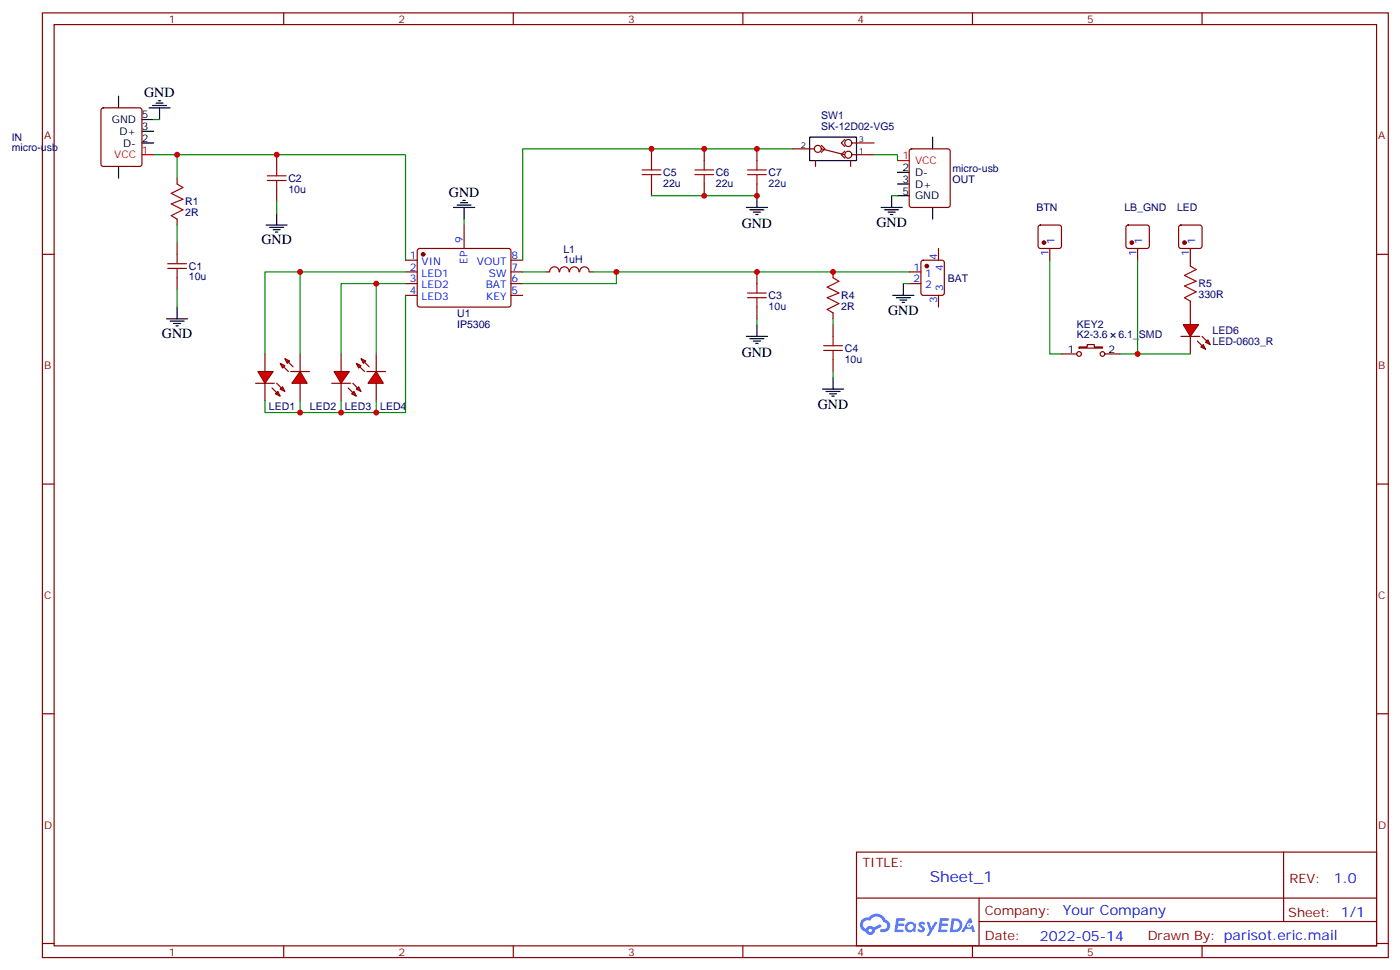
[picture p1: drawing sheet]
<svg xmlns="http://www.w3.org/2000/svg" width="422mm" height="292mm" viewBox="0 0 422 292" stroke-linecap="round" stroke-linejoin="round" font-family="sans-serif">
<g fill="none" stroke="#870000" stroke-width=".35">
<path d="M12.8 3.9h405.3v284.3h-405.3zM16.3 7.4h398.3v277.3h-398.3zM85.4 3.9v3.5M154.6 3.9v3.5M223.7 3.9v3.5M292.9 3.9v3.5M362 3.9v3.5M12.8 76.6h3.5M414.6 76.6h3.5M12.8 145.7h3.5M414.6 145.7h3.5M12.8 214.8h3.5"/>
<path d="M414.6 214.8h3.5M258 256.5h156.6v28.2h-156.6zM386.6 256.5v20.9M258 270.3h156.5M294.9 277.4h119.6M294.9 270.3v14.1M12.8 284h3.5M85.4 284.7v3.5M154.6 284.7v3.5M223.7 284.7v3.5M292.9 284.7v3.5M362 284.7v3.5"/>
<path d="M414.6 284h3.5"/>
</g>
<g fill="#5487ff">
<path d="M276.9 277.6a1.22 1.22 0 0 1 1.8 .3l-.4 .6a.47 .47 0 0 0-.4-.4 .47 .47 0 0 0-.5 .2l.2 .2a1.14 1.14 0 0 1 .8 1.8 1.14 1.14 0 0 1-2-.1l-.2-.1 .5-.6 .7 .4a.29 .29 0 0 0 .4-.2 .29 .29 0 0 0-.3-.3 1.04 1.04 0 0 1-.6-1.8z"/>
<path d="M269.9 276.4h2.4l.3 .2-.1 .5h-1.8l-.2 .9h1.6l.3 .4-.4 .3h-1.6l-.1 1.1 1.7 .1 .2 .3-.2 .3-2.6 .1z"/>
<path d="M283.1 276.4h2.3l.4 .2-.2 .5h-1.8l-.1 .9h1.5l.3 .4-.3 .3h-1.6l-.2 1.1 1.7 .1 .2 .3-.2 .3h-2.6z"/>
<path d="M291.9 276.4h.6l.4 1.3-.6 .3a.69 .69 0 0 0-1.1 .2 .69 .69 0 0 0 .5 1 .69 .69 0 0 0 .9-.6l.4-.3 .6 2.2h-.8l-.2-.8h-1.7l-.5 .8h-.9z"/>
<path d="M279.1 277.5h.7l.7 1.8 1.1-1.8h.8l-2.5 4.2h-.8l.9-1.6z"/>
<path d="M286.6 276.4l-.6 4.2h1.4a2.11 2.11 0 0 0 2.4-2.2 2.11 2.11 0 0 0-2.5-2zM287.3 277.1a1.43 1.43 0 0 1 1.7 1.6 1.43 1.43 0 0 1-2 1.1z"/>
<path d="M272.9 278a1.54 1.54 0 0 0 0 2.2 1.54 1.54 0 0 0 2.1 .1l.6 .3 .3-2.3-.1-.3h-.5a1.49 1.49 0 0 0-2.4 0zM273.2 279a.95 .95 0 0 1 1.9 0 .95 .95 0 0 1-1.9 0z"/>
<path d="M259.7 276.8a2.18 2.18 0 0 0 1 3.7 1.44 1.44 0 0 0 1.7 .9 1.44 1.44 0 0 0 1.1-1.5l2-1-.4-.7-1.9 1a1.47 1.47 0 0 0-2.5 .4 1.39 1.39 0 0 1-.6-1.9 1.39 1.39 0 0 1 2-.5 2.12 2.12 0 0 1 2.1-1.3 2.12 2.12 0 0 1 1.9 1.7 1.14 1.14 0 0 1 1.1 1.4 1.14 1.14 0 0 1-1.6 .7 .43 .43 0 0 0-.6 .4 .43 .43 0 0 0 .4 .5 1.98 1.98 0 0 0 2.6-1.3 1.98 1.98 0 0 0-1.3-2.5 3.1 3.1 0 0 0-5.2-.7l-.9 .1zM261.5 280.1a.55 .55 0 0 1 1.1 0 .55 .55 0 0 1-1.1 0z"/>
<circle cx="291.9" cy="278.5" r=".26"/>
</g>
<path d="M53.3 55.4l1.8 1-3.5 1.8 3.5 1.8-3.5 1.4 3.5 1.7-3.5 1.8 1.7 1.1M80.5 54.3h5.6M80.5 52.9h5.6M83.3 50.1v2.8M83.3 54.3v2.8M50.5 79.4h5.7M53.3 76.6v2.8M50.5 80.8h5.7M53.3 80.8v2.8" fill="none" stroke="#a10000" stroke-width=".35"/>
<path d="M53.3 53.6v1.8M83.3 46.6v3.5M83.3 57.1v3.6M53.3 66v1.7M53.3 73v3.6M53.3 83.6v3.5" fill="none" stroke="#870000" stroke-width=".35"/>
<path d="M80.2 67.7h6.3M81.2 68.4h4.2M82.3 69.1h2.1M83 69.8h.7M83.3 64.2v3.5M50.2 96h6.3M51.2 96.7h4.3M52.3 97.4h2.1M53 98.1h.7M53.3 92.4v3.6" fill="none" stroke="#000" stroke-width=".35"/>
<path d="M46.3 46.6h7v7M53.3 46.6h68.8v31.7M53.3 67.7v5.3M83.3 60.7v3.5M53.3 87.1v5.3" fill="none" stroke="#008700" stroke-width=".35"/>
<g fill="#f00" stroke="#870000" stroke-width=".35">
<path d="M77.7 111.8h4.6l-2.5 3.6z"/>
<path d="M77 115.4h5.6z"/>
</g>
<g fill="#870000" stroke="#870000" stroke-width=".35">
<path d="M83.3 115.4l1.4 1.4z"/>
<path d="M81.9 116.8l1.4 1.4z"/>
</g>
<g fill="#f00" stroke="#870000" stroke-width=".35">
<path d="M84.4 117.1l.7-.7 .7 1.4z"/>
<path d="M83 118.5l.7-.7 .7 1.4z"/>
</g>
<path d="M79.8 106.5v5.3M79.8 115.4v5.2" fill="none" stroke="#870000" stroke-width=".35"/>
<g fill="#f00" stroke="#870000" stroke-width=".35">
<path d="M90.4 111.8l2.1 3.6h-4.6z"/>
<path d="M87.6 111.8h5.6z"/>
</g>
<g fill="#870000" stroke="#870000" stroke-width=".35">
<path d="M85.4 110.4l1.5 1.4z"/>
<path d="M86.9 109l1.4 1.4z"/>
</g>
<g fill="#f00" stroke="#870000" stroke-width=".35">
<path d="M84.4 109.4l1.4 .7-.7 .7z"/>
<path d="M85.8 107.9l1.4 .8-.7 .7z"/>
</g>
<path d="M90.4 106.5v5.3M90.4 115.4v5.2" fill="none" stroke="#870000" stroke-width=".35"/>
<g fill="#f00" stroke="#870000" stroke-width=".35">
<path d="M100.6 111.8h4.6l-2.5 3.6z"/>
<path d="M99.9 115.4h5.7z"/>
</g>
<g fill="#870000" stroke="#870000" stroke-width=".35">
<path d="M106.3 115.4l1.4 1.4z"/>
<path d="M104.8 116.8l1.5 1.4z"/>
</g>
<g fill="#f00" stroke="#870000" stroke-width=".35">
<path d="M107.3 117.1l.7-.7 .7 1.4z"/>
<path d="M105.9 118.5l.7-.7 .7 1.4z"/>
</g>
<path d="M102.7 106.5v5.3M102.7 115.4v5.2" fill="none" stroke="#870000" stroke-width=".35"/>
<g fill="#f00" stroke="#870000" stroke-width=".35">
<path d="M113.3 111.8l2.1 3.6h-4.6z"/>
<path d="M110.5 111.8h5.6z"/>
</g>
<g fill="#870000" stroke="#870000" stroke-width=".35">
<path d="M108.4 110.4l1.4 1.4z"/>
<path d="M109.8 109l1.4 1.4z"/>
</g>
<g fill="#f00" stroke="#870000" stroke-width=".35">
<path d="M107.3 109.4l1.4 .7-.7 .7z"/>
<path d="M108.7 107.9l1.4 .8-.7 .7z"/>
</g>
<g fill="none" stroke="#870000" stroke-width=".35">
<path d="M30.6 32.7l.5-.2h11l.5 .2 .2 .5v16.2l-.3 .5-.4 .2h-11l-.5-.2-.2-.5v-16.2zM196.2 44.8v3.5M196.2 55.4v3.5M212.1 44.8v3.5M212.1 55.4v3.5M228 44.8v3.5M228 55.4v3.5M274.1 45l.4-.2h11l.5 .2 .2 .5v16.2l-.3 .5-.4 .2h-11l-.5-.2-.2-.5v-16.2zM122.1 78.3h3.6M125.9 75l.5-.2h27.1l.4 .7-.1 16.5-.6 .4h-27.1l-.4-.7v-16.2zM139.8 67.7v7.1M153.9 78.3h3.5"/>
<path d="M122.1 81.8h3.6M122.1 85.4h3.6M122.1 88.9h3.6M153.9 81.8h3.5M153.9 85.4h3.5M153.9 88.9h3.5M164.5 81.8h1M165.6 81.8a1.41 1.41 0 0 1 1.4-1.5 1.41 1.41 0 0 1 1.4 1.5M168.6 81.8a1.41 1.41 0 0 1 1.4-1.5 1.41 1.41 0 0 1 1.4 1.5M171.5 81.8a1.41 1.41 0 0 1 1.4-1.5 1.41 1.41 0 0 1 1.5 1.5M174.6 81.8a1.41 1.41 0 0 1 1.4-1.5 1.41 1.41 0 0 1 1.4 1.5M177.5 81.8h1.1"/>
<path d="M228 81.8v3.6M228 92.4v3.6M250.9 81.8v1.8M250.9 94.2v1.8M250.9 97.7v3.5M113.3 106.5v5.3M113.3 115.4v5.2M250.9 108.3v3.5"/>
</g>
<circle cx="127.4" cy="76.6" r=".53" fill="#870000" stroke="#870000" stroke-width=".35"/>
<g fill="none" stroke="#008700" stroke-width=".35">
<path d="M196.2 58.9h31.8M238.5 44.8h-81.1v33.5M90.4 81.8v24.7M113.3 85.4v21.1M122.1 81.8h-42.3v24.7M122.1 85.4h-19.4v21.1M122.1 88.9v35.3h-42.3v-3.6M157.4 81.8h7.1M178.6 81.8h95.2M185.6 81.8v3.6h-28.2M228 96v1.7M250.9 96v1.7"/>
<path d="M250.9 111.8v1.8"/>
</g>
<g fill="none" stroke="#000" stroke-width=".35">
<path d="M35.7 28.9v3.6M42.8 36h3.5M42.8 39.5h3.5M44.9 32.5h6.3M45.9 31.8h4.3M47 31h2.1M47.7 30.3h.7M48 32.5v3.5M35.7 50.1v3.5M42.8 43h3.5M228 58.9v3.5M268.5 58.9v3.5"/>
<path d="M270.3 58.9h3.5M270.3 55.4h3.5M270.3 51.9h3.5M280.9 41.3v3.5M136.6 62.4h6.3M137.7 61.7h4.2M138.7 61h2.1M139.4 60.3h.7M139.8 62.4v3.6M224.8 62.4h6.3M225.8 63.1h4.3M226.9 63.9h2.1"/>
<path d="M227.6 64.6h.7M265.4 62.4h6.3M266.4 63.1h4.3M267.5 63.9h2.1M268.2 64.6h.7M280.9 62.4v3.6M228 97.7v3.5M268.9 88.9h6.3M269.9 89.6h4.3M271 90.3h2.1M271.7 91h.7M272.1 85.4v3.5"/>
<path d="M224.8 101.2h6.3M225.8 102h4.3M226.9 102.7h2.1M227.6 103.4h.7M247.7 117.1h6.4M248.8 117.8h4.2M249.8 118.5h2.2M250.5 119.2h.7M250.9 113.6v3.5"/>
</g>
<g fill="none" stroke="#a10000" stroke-width=".35">
<path d="M193.4 52.6h5.6M193.4 51.2h5.6M196.2 48.3v2.9M196.2 52.6v2.8M209.3 52.6h5.6M209.3 51.2h5.6M212.1 48.3v2.9M212.1 52.6v2.8M225.1 52.6h5.7M225.1 51.2h5.7M228 48.3v2.9M228 52.6v2.8"/>
<path d="M225.1 89.6h5.7M225.1 88.2h5.7M228 85.4v2.8M228 89.6v2.8M250.9 83.6l1.8 1.1-3.6 1.7 3.6 1.8-3.6 1.4 3.6 1.8-3.6 1.7 1.8 1.1M248.1 104.1h5.6M248.1 105.5h5.6M250.9 101.2v2.9M250.9 105.5v2.8"/>
</g>
<path d="M42.8 46.6h3.5M270.3 48.3h3.5" fill="none" stroke="#f00" stroke-width=".35"/>
<g fill="#f00" stroke="#870000" stroke-width=".35">
<path d="M356.4 97.7h4.6l-2.5 3.5z"/>
<path d="M355.7 101.2h5.6z"/>
</g>
<g fill="#870000" stroke="#870000" stroke-width=".35">
<path d="M362 101.2l1.4 1.5z"/>
<path d="M360.6 102.7l1.4 1.4z"/>
</g>
<g fill="#f00" stroke="#870000" stroke-width=".35">
<path d="M363.1 103l.7-.7 .7 1.4z"/>
<path d="M361.7 104.4l.7-.7 .7 1.4z"/>
</g>
<g fill="none" stroke="#870000" stroke-width=".35">
<path d="M238.5 44.8h6.8M245.6 48.3v1.8M247.4 43.7l1 1.1-1 1.1M247.4 44.8l7 1.8M254.4 42l-1 1 1 1.1M254.4 45.5l-1 1.1 1 1M256.2 48.3v1.8M256.5 43h6.7M256.5 46.6h6.7M277.6 78.5l.5-.2h5.6l.7 .4v9.5l-.5 .6-5.8 .1-.7-.5v-9.4zM282.6 74.8v3.5M312.9 67.9l.4-.2h5.7l.5 .2 .2 .5v5.7l-.2 .5-.5 .2h-5.7l-.5-.2-.2-.5v-5.7z"/>
<path d="M316.2 74.8v3.5M339.3 67.9l.5-.2h5.6l.5 .2 .2 .5v5.7l-.2 .5-.5 .2h-5.6l-.5-.2-.2-.5v-5.7zM342.6 74.8v3.5M355.2 67.9l.5-.2h5.6l.5 .2 .2 .5v5.7l-.2 .5-.5 .2h-5.6l-.5-.2-.2-.5v-5.7zM358.5 74.8v5.3M273.8 81.8h3.6M273.8 85.4h3.6M282.6 88.9v3.5M358.5 90.7v7M319.7 106.5h4.6M325 104.4h2.4v-.7h2.2v.7h2.4v.4h-7zM332.7 106.5h4.6"/>
<path d="M358.5 101.2v5.3"/>
<circle cx="246.3" cy="44.8" r="1.06"/>
<circle cx="255.5" cy="46.6" r="1.06"/>
<circle cx="255.5" cy="43" r="1.06"/>
<circle cx="325" cy="106.5" r=".71"/>
<circle cx="332" cy="106.5" r=".71"/>
</g>
<g fill="#870000" stroke="#870000" stroke-width=".35">
<circle cx="356.7" cy="73" r=".53"/>
<circle cx="340.9" cy="73" r=".53"/>
<circle cx="314.4" cy="73" r=".53"/>
<circle cx="279.1" cy="80.1" r=".53"/>
</g>
<path d="M358.5 80.1l1.8 1-3.6 1.8 3.6 1.8-3.6 1.4 3.6 1.7-3.6 1.8 1.8 1.1" fill="none" stroke="#a10000" stroke-width=".35"/>
<path d="M46.3 36h1.7M263.2 46.6h7.1v1.7M268.5 58.9h1.8M139.8 66v1.7M316.2 78.3v28.2h3.5M342.6 78.3v28.2h15.9M272.1 85.4h1.7M337.3 106.5h5.3M90.4 120.6v3.6M102.7 120.6v3.6M113.3 120.6v3.6" fill="none" stroke="#008700" stroke-width=".35"/>
<path d="M243.8 41.3h14.2v7h-14.2z" fill="none" stroke="#000" stroke-width=".35"/>
<g fill="#c00">
<circle cx="53.3" cy="46.6" r=".88"/>
<circle cx="83.3" cy="46.6" r=".88"/>
<circle cx="90.4" cy="81.8" r=".88"/>
<circle cx="113.3" cy="85.4" r=".88"/>
<circle cx="185.6" cy="81.8" r=".88"/>
<circle cx="228" cy="58.9" r=".88"/>
<circle cx="212.1" cy="58.9" r=".88"/>
<circle cx="196.2" cy="44.8" r=".88"/>
<circle cx="212.1" cy="44.8" r=".88"/>
<circle cx="228" cy="81.8" r=".88"/>
<circle cx="250.9" cy="81.8" r=".88"/>
<circle cx="342.6" cy="106.5" r=".88"/>
<circle cx="113.3" cy="124.2" r=".88"/>
<circle cx="102.7" cy="124.2" r=".88"/>
<circle cx="90.4" cy="124.2" r=".88"/>
<circle cx="228" cy="44.8" r=".88"/>
</g>
<text font-size="4.6" fill="#00f" x="280" y="265.5">Sheet_1</text>
<g font-size="4.2">
<text x="43.4" y="29.1">GND</text>
<text x="135.2" y="59.2">GND</text>
<text x="223.4" y="68.5">GND</text>
<text x="263.9" y="68.4">GND</text>
<text x="78.7" y="73.4">GND</text>
<text x="267.5" y="94.9">GND</text>
<text x="48.8" y="101.6">GND</text>
<text x="223.4" y="107.3">GND</text>
<text x="246.3" y="123.2">GND</text>
</g>
<g font-size="4.2" fill="#00f">
<text x="401.8" y="265.7">1.0</text>
<text x="320.1" y="275.3">Your Company</text>
<text x="313.2" y="283.1">2022-05-14</text>
</g>
<g font-size="3.9" fill="#800">
<text x="259.7" y="261.1">TITLE:</text>
<text x="388.3" y="265.7">REV:</text>
<text x="296.6" y="275.3">Company:</text>
<text x="388" y="275.9">Sheet: 1/1</text>
<text x="296.6" y="282.9">Date:</text>
<text x="345.7" y="283">Drawn By: parisot.eric.mail</text>
</g>
<g font-size="3.2" fill="#800">
<text x="50.9" y="6.9">1</text>
<text x="120" y="6.9">2</text>
<text x="189.2" y="6.9">3</text>
<text x="258.3" y="6.9">4</text>
<text x="327.4" y="6.9">5</text>
<text x="13.3" y="42">A</text>
<text x="415.1" y="42">A</text>
<text x="13.3" y="111.1">B</text>
<text x="415.1" y="111.1">B</text>
<text x="13.3" y="180.3">C</text>
<text x="415.1" y="180.3">C</text>
<text x="13.3" y="249.4">D</text>
<text x="415.1" y="249.4">D</text>
<text x="50.9" y="287.7">1</text>
<text x="120" y="287.7">2</text>
<text x="189.2" y="287.7">3</text>
<text x="258.3" y="287.7">4</text>
<text x="327.4" y="287.7">5</text>
</g>
<g font-size="3.2">
<text x="42.8" y="35.6">5</text>
<text x="33.7" y="37">GND</text>
<text x="36" y="40.6">D+</text>
<text x="42.8" y="39.2">3</text>
<text x="37.1" y="44.1">D-</text>
<text x="42.8" y="42.7">2</text>
<text x="271.8" y="51.5">2</text>
<text x="275.6" y="52.9">D-</text>
<text x="271.8" y="58.6">5</text>
<text x="271.8" y="55">3</text>
<text x="275.6" y="60">GND</text>
<text x="275.6" y="56.4">D+</text>
<text x="321.6" y="106.2">1</text>
<text x="333.8" y="106.2">2</text>
</g>
<g font-size="3.2" fill="#000080">
<text x="247.3" y="35.9">SW1</text>
<text x="247.3" y="39">SK-12D02-VG5</text>
<text x="3.5" y="45.5">micro-usb</text>
<text x="3.5" y="42.3">IN</text>
<text x="199.7" y="53">C5</text>
<text x="215.6" y="53">C6</text>
<text x="231.5" y="53">C7</text>
<text x="286.9" y="51.8">micro-usb</text>
<text x="86.9" y="57.9">10u</text>
<text x="86.9" y="54.8">C2</text>
<text x="199.7" y="56.2">22u</text>
<text x="215.6" y="56.2">22u</text>
<text x="231.5" y="56.2">22u</text>
<text x="286.9" y="54.9">OUT</text>
<text x="55.8" y="65">2R</text>
<text x="55.8" y="61.8">R1</text>
<text x="312.2" y="63.5">BTN</text>
<text x="338.6" y="63.5">LB_GND</text>
<text x="354.5" y="63.5">LED</text>
<text x="169.7" y="76">L1</text>
<text x="56.9" y="81.2">C1</text>
<text x="169.7" y="79.3">1uH</text>
<text x="56.9" y="84.4">10u</text>
<text x="285.5" y="84.7">BAT</text>
<text x="361" y="89.7">330R</text>
<text x="361" y="86.5">R5</text>
<text x="137.7" y="95.4">U1</text>
<text x="231.5" y="93.3">10u</text>
<text x="231.5" y="90">C3</text>
<text x="253.4" y="93.3">2R</text>
<text x="253.4" y="90">R4</text>
<text x="137.7" y="98.6">IP5306</text>
<text x="324.3" y="101.9">K2-3.6</text>
<text x="324.3" y="98.6">KEY2</text>
<text x="336.8" y="101.9">6.1_SMD</text>
<text x="365.2" y="100.5">LED6</text>
<text x="254.4" y="105.9">C4</text>
<text x="365.2" y="103.7">LED-0603_R</text>
<text x="254.4" y="109.1">10u</text>
<text x="81" y="123.5">LED1</text>
<text x="93.3" y="123.5">LED2</text>
<text x="103.9" y="123.5">LED3</text>
<text x="114.5" y="123.5">LED4</text>
</g>
<g font-size="3.2" fill="#f00">
<text x="34.4" y="47.6">VCC</text>
<text x="42.8" y="46.2">1</text>
<text x="271.8" y="48">1</text>
<text x="275.6" y="49.4">VCC</text>
</g>
<g font-size="3.2" fill="#00f">
<text x="123.5" y="78">1</text>
<text x="139.4" y="73" transform="rotate(-90 139.4 73)">9</text>
<text x="154.1" y="78">8</text>
<text x="315.8" y="77" transform="rotate(-90 315.8 77)">1</text>
<text x="317.6" y="73.5" transform="rotate(-90 317.6 73.5)">1</text>
<text x="342.3" y="77" transform="rotate(-90 342.3 77)">1</text>
<text x="344" y="73.5" transform="rotate(-90 344 73.5)">1</text>
<text x="358.1" y="77" transform="rotate(-90 358.1 77)">1</text>
<text x="359.9" y="73.5" transform="rotate(-90 359.9 73.5)">1</text>
<text x="123.5" y="81.5">2</text>
<text x="127" y="79.7">VIN</text>
<text x="127" y="83.3">LED1</text>
<text x="140.8" y="79.4" transform="rotate(-90 140.8 79.4)">EP</text>
<text x="143.6" y="79.7">VOUT</text>
<text x="147.3" y="83.3">SW</text>
<text x="154.1" y="81.5">7</text>
<text x="275.2" y="81.5">1</text>
<text x="278.7" y="83.3">1</text>
<text x="282.3" y="78.1" transform="rotate(-90 282.3 78.1)">4</text>
<text x="284.1" y="81.6" transform="rotate(-90 284.1 81.6)">4</text>
<text x="123.5" y="85">3</text>
<text x="123.5" y="88.5">4</text>
<text x="127" y="86.8">LED2</text>
<text x="146.3" y="86.8">BAT</text>
<text x="154.1" y="88.5">5</text>
<text x="154.1" y="85">6</text>
<text x="275.2" y="85">2</text>
<text x="278.7" y="86.8">2</text>
<text x="284.1" y="87.6" transform="rotate(-90 284.1 87.6)">3</text>
<text x="127" y="90.3">LED3</text>
<text x="146.4" y="90.3">KEY</text>
<text x="282.3" y="91.1" transform="rotate(-90 282.3 91.1)">3</text>
</g>
<g font-size="2.5">
<text x="241.2" y="44.4">2</text>
<text x="258.7" y="42.7">3</text>
<text x="258.7" y="46.2">1</text>
</g>
</svg>
